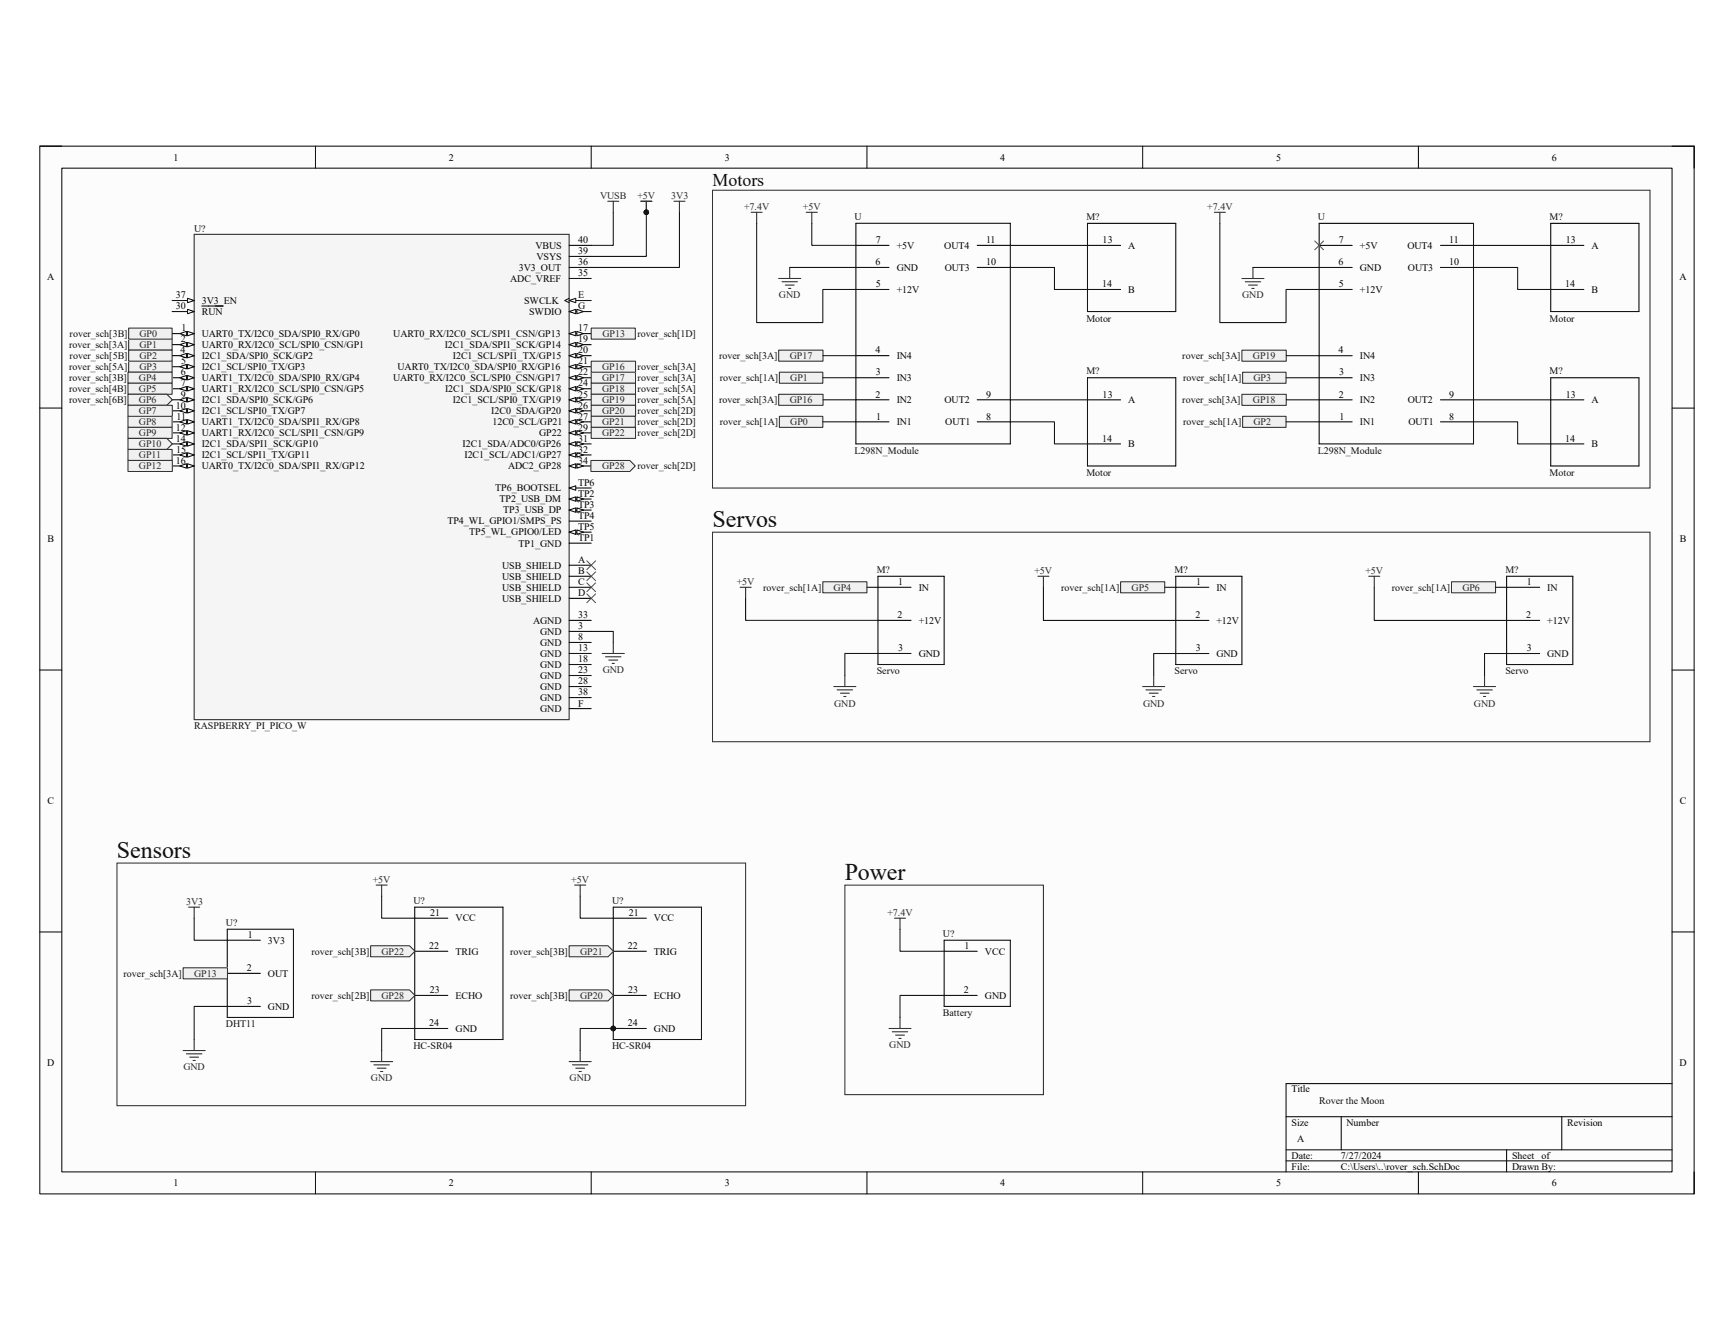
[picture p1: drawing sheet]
<svg xmlns="http://www.w3.org/2000/svg" width="279mm" height="216mm" viewBox="0 0 279 216" stroke-linecap="round" stroke-linejoin="round" font-family="sans-serif">
<path d="M6.4 23.5h266.6v168.9h-266.6z" fill-rule="evenodd" fill="#fcfcfc"/>
<path d="M6.4 23.5h266.6v168.9h-266.6z" fill="none" stroke="#000" stroke-width=".16"/>
<path d="M10 27.1h259.4v161.7h-259.4z" fill-rule="evenodd" fill="#fcfcfc"/>
<g fill="none" stroke="#000" stroke-width=".16">
<path d="M6.4 23.5h3.6M10 27.1h259.4v161.7h-259.4zM50.8 23.5v3.6M95.3 23.5v3.6M139.7 23.5v3.6M184.1 23.5v3.6M228.5 23.5v3.6M269.4 23.5h3.6v3.6M6.4 65.7h3.6M269.4 65.8h3.6M6.4 108h3.6M269.4 108h3.6"/>
<path d="M6.4 150.2h3.6M269.4 150.2h3.6M207.2 179.9h62.2M216.1 179.9v5.4M251.7 179.9v5.4M269.4 174.6h-62.2v14.2M50.8 188.8v3.6M95.3 188.8v3.6M139.7 188.8v3.6M184.1 188.8v3.6M207.2 185.3h62.2M207.2 187h62.2"/>
<path d="M228.5 188.8v3.6M242.8 185.3v3.5M273 188.8v3.6"/>
</g>
<path d="M31.3 37.8h60.4v78.2h-60.4z" fill-rule="evenodd" fill="#f5f5f5"/>
<path d="M31.3 37.8h60.4v78.2h-60.4z" fill="none" stroke="#262626" stroke-width=".17"/>
<path d="M27.7 48.4h3.6" fill="none" stroke="#000" stroke-width=".17"/>
<path d="M30.2 48.1l1.1 .3-1.1 .4z" fill="#fbfbfb"/>
<path d="M30.2 48.1l1.1 .3-1.1 .4z" fill="none" stroke="#000" stroke-width=".16"/>
<path d="M27.7 50.2h3.6" fill="none" stroke="#000" stroke-width=".17"/>
<path d="M30.2 49.8l1.1 .4-1.1 .4z" fill="#fbfbfb"/>
<path d="M30.2 49.8l1.1 .4-1.1 .4z" fill="none" stroke="#000" stroke-width=".16"/>
<path d="M27.7 53.8h3.6M32.5 49.3h3.4" fill="none" stroke="#000" stroke-width=".17"/>
<path d="M30.2 53.4l1.1 .4-1.1 .3z" fill="#fbfbfb"/>
<path d="M30.2 53.4l1.1 .4-1.1 .3z" fill="none" stroke="#000" stroke-width=".16"/>
<path d="M29 53.8l1-.4v.7z" fill="#fbfbfb"/>
<path d="M29 53.8l1-.4v.7z" fill="none" stroke="#000" stroke-width=".16"/>
<path d="M27.7 55.5h3.6" fill="none" stroke="#000" stroke-width=".17"/>
<path d="M30.2 55.2l1.1 .3-1.1 .4z" fill="#fbfbfb"/>
<path d="M30.2 55.2l1.1 .3-1.1 .4z" fill="none" stroke="#000" stroke-width=".16"/>
<path d="M29 55.5l1-.3v.7z" fill="#fbfbfb"/>
<path d="M29 55.5l1-.3v.7z" fill="none" stroke="#000" stroke-width=".16"/>
<path d="M27.7 57.3h3.6" fill="none" stroke="#000" stroke-width=".17"/>
<path d="M30.2 56.9l1.1 .4-1.1 .4z" fill="#fbfbfb"/>
<path d="M30.2 56.9l1.1 .4-1.1 .4z" fill="none" stroke="#000" stroke-width=".16"/>
<path d="M29 57.3l1-.4v.8z" fill="#fbfbfb"/>
<path d="M29 57.3l1-.4v.8z" fill="none" stroke="#000" stroke-width=".16"/>
<path d="M27.7 59.1h3.6" fill="none" stroke="#000" stroke-width=".17"/>
<path d="M30.2 58.7l1.1 .4-1.1 .3z" fill="#fbfbfb"/>
<path d="M30.2 58.7l1.1 .4-1.1 .3z" fill="none" stroke="#000" stroke-width=".16"/>
<path d="M29 59.1l1-.4v.7z" fill="#fbfbfb"/>
<path d="M29 59.1l1-.4v.7z" fill="none" stroke="#000" stroke-width=".16"/>
<path d="M27.7 60.9h3.6" fill="none" stroke="#000" stroke-width=".17"/>
<path d="M30.2 60.5l1.1 .4-1.1 .3z" fill="#fbfbfb"/>
<path d="M30.2 60.5l1.1 .4-1.1 .3z" fill="none" stroke="#000" stroke-width=".16"/>
<path d="M29 60.9l1-.4v.7z" fill="#fbfbfb"/>
<path d="M29 60.9l1-.4v.7z" fill="none" stroke="#000" stroke-width=".16"/>
<path d="M27.7 62.6h3.6" fill="none" stroke="#000" stroke-width=".17"/>
<path d="M30.2 62.3l1.1 .3-1.1 .4z" fill="#fbfbfb"/>
<path d="M30.2 62.3l1.1 .3-1.1 .4z" fill="none" stroke="#000" stroke-width=".16"/>
<path d="M29 62.6l1-.3v.7z" fill="#fbfbfb"/>
<path d="M29 62.6l1-.3v.7z" fill="none" stroke="#000" stroke-width=".16"/>
<path d="M27.7 64.4h3.6" fill="none" stroke="#000" stroke-width=".17"/>
<path d="M30.2 64.1l1.1 .3-1.1 .4z" fill="#fbfbfb"/>
<path d="M30.2 64.1l1.1 .3-1.1 .4z" fill="none" stroke="#000" stroke-width=".16"/>
<path d="M29 64.4l1-.3v.7z" fill="#fbfbfb"/>
<path d="M29 64.4l1-.3v.7z" fill="none" stroke="#000" stroke-width=".16"/>
<path d="M27.7 66.2h3.6" fill="none" stroke="#000" stroke-width=".17"/>
<path d="M30.2 65.8l1.1 .4-1.1 .3z" fill="#fbfbfb"/>
<path d="M30.2 65.8l1.1 .4-1.1 .3z" fill="none" stroke="#000" stroke-width=".16"/>
<path d="M29 66.2l1-.4v.7z" fill="#fbfbfb"/>
<path d="M29 66.2l1-.4v.7z" fill="none" stroke="#000" stroke-width=".16"/>
<path d="M27.7 68h3.6" fill="none" stroke="#000" stroke-width=".17"/>
<path d="M30.2 67.6l1.1 .4-1.1 .3z" fill="#fbfbfb"/>
<path d="M30.2 67.6l1.1 .4-1.1 .3z" fill="none" stroke="#000" stroke-width=".16"/>
<path d="M29 68l1-.4v.7z" fill="#fbfbfb"/>
<path d="M29 68l1-.4v.7z" fill="none" stroke="#000" stroke-width=".16"/>
<path d="M27.7 69.7h3.6" fill="none" stroke="#000" stroke-width=".17"/>
<path d="M30.2 69.4l1.1 .3-1.1 .4z" fill="#fbfbfb"/>
<path d="M30.2 69.4l1.1 .3-1.1 .4z" fill="none" stroke="#000" stroke-width=".16"/>
<path d="M29 69.7l1-.3v.7z" fill="#fbfbfb"/>
<path d="M29 69.7l1-.3v.7z" fill="none" stroke="#000" stroke-width=".16"/>
<path d="M27.7 71.5h3.6" fill="none" stroke="#000" stroke-width=".17"/>
<path d="M30.2 71.2l1.1 .3-1.1 .4z" fill="#fbfbfb"/>
<path d="M30.2 71.2l1.1 .3-1.1 .4z" fill="none" stroke="#000" stroke-width=".16"/>
<path d="M29 71.5l1-.3v.7z" fill="#fbfbfb"/>
<path d="M29 71.5l1-.3v.7z" fill="none" stroke="#000" stroke-width=".16"/>
<path d="M27.7 73.3h3.6" fill="none" stroke="#000" stroke-width=".17"/>
<path d="M30.2 72.9l1.1 .4-1.1 .4z" fill="#fbfbfb"/>
<path d="M30.2 72.9l1.1 .4-1.1 .4z" fill="none" stroke="#000" stroke-width=".16"/>
<path d="M29 73.3l1-.4v.8z" fill="#fbfbfb"/>
<path d="M29 73.3l1-.4v.8z" fill="none" stroke="#000" stroke-width=".16"/>
<path d="M27.7 75.1h3.6" fill="none" stroke="#000" stroke-width=".17"/>
<path d="M30.2 74.7l1.1 .4-1.1 .3z" fill="#fbfbfb"/>
<path d="M30.2 74.7l1.1 .4-1.1 .3z" fill="none" stroke="#000" stroke-width=".16"/>
<path d="M29 75.1l1-.4v.7z" fill="#fbfbfb"/>
<path d="M29 75.1l1-.4v.7z" fill="none" stroke="#000" stroke-width=".16"/>
<path d="M91.7 39.5h3.6M91.7 41.3h3.6M91.7 43.1h3.6M91.7 44.9h3.6M91.7 48.4h3.6" fill="none" stroke="#000" stroke-width=".17"/>
<path d="M91.7 48.4l1.1-.3v.7z" fill="#fbfbfb"/>
<path d="M91.7 48.4l1.1-.3v.7zM91.7 48.1l-.7 .3 .7 .4" fill="none" stroke="#000" stroke-width=".16"/>
<path d="M91.7 50.2h3.6" fill="none" stroke="#000" stroke-width=".17"/>
<path d="M91.7 50.2l1.1-.4v.8z" fill="#fbfbfb"/>
<path d="M91.7 50.2l1.1-.4v.8z" fill="none" stroke="#000" stroke-width=".16"/>
<path d="M93 49.8l1 .4-1 .4z" fill="#fbfbfb"/>
<path d="M93 49.8l1 .4-1 .4z" fill="none" stroke="#000" stroke-width=".16"/>
<path d="M91.7 53.8h3.6" fill="none" stroke="#000" stroke-width=".17"/>
<path d="M91.7 53.8l1.1-.4v.7z" fill="#fbfbfb"/>
<path d="M91.7 53.8l1.1-.4v.7z" fill="none" stroke="#000" stroke-width=".16"/>
<path d="M93 53.4l1 .4-1 .3z" fill="#fbfbfb"/>
<path d="M93 53.4l1 .4-1 .3z" fill="none" stroke="#000" stroke-width=".16"/>
<path d="M91.7 55.5h3.6" fill="none" stroke="#000" stroke-width=".17"/>
<path d="M91.7 55.5l1.1-.3v.7z" fill="#fbfbfb"/>
<path d="M91.7 55.5l1.1-.3v.7z" fill="none" stroke="#000" stroke-width=".16"/>
<path d="M93 55.2l1 .3-1 .4z" fill="#fbfbfb"/>
<path d="M93 55.2l1 .3-1 .4z" fill="none" stroke="#000" stroke-width=".16"/>
<path d="M91.7 57.3h3.6" fill="none" stroke="#000" stroke-width=".17"/>
<path d="M91.7 57.3l1.1-.4v.8z" fill="#fbfbfb"/>
<path d="M91.7 57.3l1.1-.4v.8z" fill="none" stroke="#000" stroke-width=".16"/>
<path d="M93 56.9l1 .4-1 .4z" fill="#fbfbfb"/>
<path d="M93 56.9l1 .4-1 .4z" fill="none" stroke="#000" stroke-width=".16"/>
<path d="M91.7 59.1h3.6" fill="none" stroke="#000" stroke-width=".17"/>
<path d="M91.7 59.1l1.1-.4v.7z" fill="#fbfbfb"/>
<path d="M91.7 59.1l1.1-.4v.7z" fill="none" stroke="#000" stroke-width=".16"/>
<path d="M93 58.7l1 .4-1 .3z" fill="#fbfbfb"/>
<path d="M93 58.7l1 .4-1 .3z" fill="none" stroke="#000" stroke-width=".16"/>
<path d="M91.7 60.9h3.6" fill="none" stroke="#000" stroke-width=".17"/>
<path d="M91.7 60.9l1.1-.4v.7z" fill="#fbfbfb"/>
<path d="M91.7 60.9l1.1-.4v.7z" fill="none" stroke="#000" stroke-width=".16"/>
<path d="M93 60.5l1 .4-1 .3z" fill="#fbfbfb"/>
<path d="M93 60.5l1 .4-1 .3z" fill="none" stroke="#000" stroke-width=".16"/>
<path d="M91.7 62.6h3.6" fill="none" stroke="#000" stroke-width=".17"/>
<path d="M91.7 62.6l1.1-.3v.7z" fill="#fbfbfb"/>
<path d="M91.7 62.6l1.1-.3v.7z" fill="none" stroke="#000" stroke-width=".16"/>
<path d="M93 62.3l1 .3-1 .4z" fill="#fbfbfb"/>
<path d="M93 62.3l1 .3-1 .4z" fill="none" stroke="#000" stroke-width=".16"/>
<path d="M91.7 64.4h3.6" fill="none" stroke="#000" stroke-width=".17"/>
<path d="M91.7 64.4l1.1-.3v.7z" fill="#fbfbfb"/>
<path d="M91.7 64.4l1.1-.3v.7z" fill="none" stroke="#000" stroke-width=".16"/>
<path d="M93 64.1l1 .3-1 .4z" fill="#fbfbfb"/>
<path d="M93 64.1l1 .3-1 .4z" fill="none" stroke="#000" stroke-width=".16"/>
<path d="M91.7 66.2h3.6" fill="none" stroke="#000" stroke-width=".17"/>
<path d="M91.7 66.2l1.1-.4v.7z" fill="#fbfbfb"/>
<path d="M91.7 66.2l1.1-.4v.7z" fill="none" stroke="#000" stroke-width=".16"/>
<path d="M93 65.8l1 .4-1 .3z" fill="#fbfbfb"/>
<path d="M93 65.8l1 .4-1 .3z" fill="none" stroke="#000" stroke-width=".16"/>
<path d="M91.7 68h3.6" fill="none" stroke="#000" stroke-width=".17"/>
<path d="M91.7 68l1.1-.4v.7z" fill="#fbfbfb"/>
<path d="M91.7 68l1.1-.4v.7z" fill="none" stroke="#000" stroke-width=".16"/>
<path d="M93 67.6l1 .4-1 .3z" fill="#fbfbfb"/>
<path d="M93 67.6l1 .4-1 .3z" fill="none" stroke="#000" stroke-width=".16"/>
<path d="M91.7 69.7h3.6" fill="none" stroke="#000" stroke-width=".17"/>
<path d="M91.7 69.7l1.1-.3v.7z" fill="#fbfbfb"/>
<path d="M91.7 69.7l1.1-.3v.7z" fill="none" stroke="#000" stroke-width=".16"/>
<path d="M93 69.4l1 .3-1 .4z" fill="#fbfbfb"/>
<path d="M93 69.4l1 .3-1 .4z" fill="none" stroke="#000" stroke-width=".16"/>
<path d="M91.7 71.5h3.6" fill="none" stroke="#000" stroke-width=".17"/>
<path d="M91.7 71.5l1.1-.3v.7z" fill="#fbfbfb"/>
<path d="M91.7 71.5l1.1-.3v.7z" fill="none" stroke="#000" stroke-width=".16"/>
<path d="M93 71.2l1 .3-1 .4z" fill="#fbfbfb"/>
<path d="M93 71.2l1 .3-1 .4z" fill="none" stroke="#000" stroke-width=".16"/>
<path d="M91.7 73.3h3.6" fill="none" stroke="#000" stroke-width=".17"/>
<path d="M91.7 73.3l1.1-.4v.8z" fill="#fbfbfb"/>
<path d="M91.7 73.3l1.1-.4v.8z" fill="none" stroke="#000" stroke-width=".16"/>
<path d="M93 72.9l1 .4-1 .4z" fill="#fbfbfb"/>
<path d="M93 72.9l1 .4-1 .4z" fill="none" stroke="#000" stroke-width=".16"/>
<path d="M91.7 75.1h3.6" fill="none" stroke="#000" stroke-width=".17"/>
<path d="M91.7 75.1l1.1-.4v.7z" fill="#fbfbfb"/>
<path d="M91.7 75.1l1.1-.4v.7z" fill="none" stroke="#000" stroke-width=".16"/>
<path d="M93 74.7l1 .4-1 .3z" fill="#fbfbfb"/>
<path d="M93 74.7l1 .4-1 .3z" fill="none" stroke="#000" stroke-width=".16"/>
<path d="M91.7 78.6h3.6" fill="none" stroke="#000" stroke-width=".17"/>
<path d="M91.7 78.6l1.1-.3v.7z" fill="#fbfbfb"/>
<path d="M91.7 78.6l1.1-.3v.7z" fill="none" stroke="#000" stroke-width=".16"/>
<path d="M91.7 80.4h3.6" fill="none" stroke="#000" stroke-width=".17"/>
<path d="M91.7 80.4l1.1-.3v.7z" fill="#fbfbfb"/>
<path d="M91.7 80.4l1.1-.3v.7z" fill="none" stroke="#000" stroke-width=".16"/>
<path d="M93 80.1l1 .3-1 .4z" fill="#fbfbfb"/>
<path d="M93 80.1l1 .3-1 .4z" fill="none" stroke="#000" stroke-width=".16"/>
<path d="M91.7 82.2h3.6" fill="none" stroke="#000" stroke-width=".17"/>
<path d="M91.7 82.2l1.1-.4v.7z" fill="#fbfbfb"/>
<path d="M91.7 82.2l1.1-.4v.7z" fill="none" stroke="#000" stroke-width=".16"/>
<path d="M93 81.8l1 .4-1 .3z" fill="#fbfbfb"/>
<path d="M93 81.8l1 .4-1 .3z" fill="none" stroke="#000" stroke-width=".16"/>
<path d="M91.7 84h3.6M91.7 85.7h3.6" fill="none" stroke="#000" stroke-width=".17"/>
<path d="M91.7 85.7l1.1-.3v.7z" fill="#fbfbfb"/>
<path d="M91.7 85.7l1.1-.3v.7z" fill="none" stroke="#000" stroke-width=".16"/>
<path d="M93 85.4l1 .3-1 .4z" fill="#fbfbfb"/>
<path d="M93 85.4l1 .3-1 .4z" fill="none" stroke="#000" stroke-width=".16"/>
<g fill="none" stroke="#000" stroke-width=".17">
<path d="M91.7 87.5h3.6M91.7 91.1h3.6M91.7 92.8h3.6M91.7 94.6h3.6M91.7 96.4h3.6M91.7 100h3.6M91.7 101.7h3.6M91.7 103.5h3.6M91.7 105.3h3.6M91.7 107.1h3.6M91.7 108.8h3.6M91.7 110.6h3.6"/>
<path d="M91.7 112.4h3.6M91.7 114.2h3.6"/>
</g>
<path d="M103.3 32.4h1.7M104.1 32.4v1.8" fill="none" stroke="#262626" stroke-width=".17"/>
<circle cx="104.1" cy="34.2" r=".36" fill="#0e0e0e"/>
<circle cx="104.1" cy="34.2" r=".36" fill="none" stroke="#0e0e0e" stroke-width=".16"/>
<path d="M103.3 32.4h1.7M104.1 32.4v1.8" fill="none" stroke="#262626" stroke-width=".17"/>
<circle cx="104.1" cy="34.2" r=".36" fill="#0e0e0e"/>
<circle cx="104.1" cy="34.2" r=".36" fill="none" stroke="#0e0e0e" stroke-width=".16"/>
<path d="M97.9 32.4h1.8M98.8 32.4v1.8" fill="none" stroke="#262626" stroke-width=".17"/>
<path d="M20.7 54.6h7v1.8h-7z" fill-rule="evenodd" fill="#f0f0f0"/>
<path d="M20.7 54.6h7v1.8h-7z" fill="none" stroke="#262626" stroke-width=".16"/>
<path d="M20.7 52.9h7v1.7h-7z" fill-rule="evenodd" fill="#f0f0f0"/>
<path d="M20.7 52.9h7v1.7h-7z" fill="none" stroke="#262626" stroke-width=".16"/>
<path d="M125.6 60h7v1.7h-7z" fill-rule="evenodd" fill="#f0f0f0"/>
<path d="M125.6 60h7v1.7h-7z" fill="none" stroke="#262626" stroke-width=".16"/>
<path d="M125.6 67.1h7v1.8h-7z" fill-rule="evenodd" fill="#f0f0f0"/>
<path d="M125.6 67.1h7v1.8h-7z" fill="none" stroke="#262626" stroke-width=".16"/>
<g fill="none" stroke="#000" stroke-width=".17">
<path d="M137.9 36h24.9v35.5h-24.9zM137.9 39.5h5.3M157.5 39.5h5.3M212.6 36h24.8v35.5h-24.8zM212.6 39.5h5.3M232.1 39.5h5.3M137.9 57.3h5.3M137.9 46.6h5.3M137.9 43.1h5.3M157.5 43.1h5.3M212.6 57.3h5.3M212.6 46.6h5.3"/>
<path d="M212.6 43.1h5.3M232.1 43.1h5.3M137.9 68h5.3M137.9 64.4h5.3M137.9 60.9h5.3M157.5 68h5.3M157.5 64.4h5.3M212.6 68h5.3M212.6 64.4h5.3M212.6 60.9h5.3M232.1 68h5.3M232.1 64.4h5.3"/>
</g>
<path d="M95.3 60h7.1v1.7h-7.1z" fill-rule="evenodd" fill="#f0f0f0"/>
<path d="M95.3 60h7.1v1.7h-7.1z" fill="none" stroke="#262626" stroke-width=".16"/>
<path d="M95.3 58.2h7.1v1.8h-7.1z" fill-rule="evenodd" fill="#f0f0f0"/>
<path d="M95.3 58.2h7.1v1.8h-7.1z" fill="none" stroke="#262626" stroke-width=".16"/>
<path d="M125.5 56.4h7.1v1.8h-7.1z" fill-rule="evenodd" fill="#f0f0f0"/>
<path d="M125.5 56.4h7.1v1.8h-7.1z" fill="none" stroke="#262626" stroke-width=".16"/>
<path d="M125.5 63.5h7.1v1.8h-7.1z" fill-rule="evenodd" fill="#f0f0f0"/>
<path d="M125.5 63.5h7.1v1.8h-7.1z" fill="none" stroke="#262626" stroke-width=".16"/>
<path d="M20.7 58.2h7v1.8h-7z" fill-rule="evenodd" fill="#f0f0f0"/>
<path d="M20.7 58.2h7v1.8h-7z" fill="none" stroke="#262626" stroke-width=".16"/>
<path d="M200.2 67.1h7v1.8h-7z" fill-rule="evenodd" fill="#f0f0f0"/>
<path d="M200.2 67.1h7v1.8h-7z" fill="none" stroke="#262626" stroke-width=".16"/>
<path d="M20.7 56.4h7v1.8h-7z" fill-rule="evenodd" fill="#f0f0f0"/>
<path d="M20.7 56.4h7v1.8h-7z" fill="none" stroke="#262626" stroke-width=".16"/>
<path d="M200.2 60h7v1.8h-7z" fill-rule="evenodd" fill="#f0f0f0"/>
<path d="M200.2 60h7v1.8h-7z" fill="none" stroke="#262626" stroke-width=".16"/>
<path d="M95.3 61.7h7.1v1.8h-7.1z" fill-rule="evenodd" fill="#f0f0f0"/>
<path d="M95.3 61.7h7.1v1.8h-7.1z" fill="none" stroke="#262626" stroke-width=".16"/>
<path d="M95.3 63.5h7.1v1.8h-7.1z" fill-rule="evenodd" fill="#f0f0f0"/>
<path d="M95.3 63.5h7.1v1.8h-7.1z" fill="none" stroke="#262626" stroke-width=".16"/>
<path d="M200.1 63.5h7.2v1.8h-7.2z" fill-rule="evenodd" fill="#f0f0f0"/>
<path d="M200.1 63.5h7.2v1.8h-7.2z" fill="none" stroke="#262626" stroke-width=".16"/>
<path d="M200.1 56.4h7.2v1.8h-7.2z" fill-rule="evenodd" fill="#f0f0f0"/>
<path d="M200.1 56.4h7.2v1.8h-7.2z" fill="none" stroke="#262626" stroke-width=".16"/>
<g fill="none" stroke="#262626" stroke-width=".17">
<path d="M121 34.2h1.8M121.9 34.2v1.8M129.9 34.2h1.8M130.8 34.2v1.8M195.7 34.2h1.7M196.6 34.2v1.8M125.5 44.9h3.5M126 45.4h2.5M126.5 45.9h1.5M127.1 46.5h.3M127.2 43.1v1.8M200.1 44.9h3.6"/>
<path d="M200.6 45.4h2.5M201.2 45.9h1.4M201.7 46.5h.4M201.9 43.1v1.8"/>
</g>
<path d="M211.8 38.8l1.5 1.4M213.3 38.8l-1.5 1.4" fill="none" stroke="#4c4c4c" stroke-width=".16"/>
<path d="M175.2 36h14.3v14.2h-14.3zM175.2 39.5h5.4M249.9 36h14.2v14.2h-14.2zM249.9 39.5h5.3M175.2 46.6h5.4M249.9 46.6h5.3M175.2 60.9h14.3v14.2h-14.3zM175.2 64.4h5.4M175.2 71.5h5.4M249.9 60.9h14.2v14.2h-14.2zM249.9 64.4h5.3M249.9 71.5h5.3" fill="none" stroke="#000" stroke-width=".17"/>
<path d="M20.6 67.1h7.1v1.8h-7.1z" fill-rule="evenodd" fill="#f0f0f0"/>
<path d="M20.6 67.1h7.1v1.8h-7.1z" fill="none" stroke="#262626" stroke-width=".16"/>
<path d="M20.6 68.9h7.1v1.7h-7.1z" fill-rule="evenodd" fill="#f0f0f0"/>
<path d="M20.6 68.9h7.1v1.7h-7.1z" fill="none" stroke="#262626" stroke-width=".16"/>
<path d="M20.6 70.6h6.3l.9 .9-.9 .9h-6.3z" fill-rule="evenodd" fill="#f0f0f0"/>
<path d="M20.6 70.6h6.3l.9 .9-.9 .9h-6.3z" fill="none" stroke="#262626" stroke-width=".16"/>
<path d="M20.6 72.4h7.1v1.8h-7.1z" fill-rule="evenodd" fill="#f0f0f0"/>
<path d="M20.6 72.4h7.1v1.8h-7.1z" fill="none" stroke="#262626" stroke-width=".16"/>
<path d="M20.6 74.2h7.2v1.8h-7.2z" fill-rule="evenodd" fill="#f0f0f0"/>
<path d="M20.6 74.2h7.2v1.8h-7.2z" fill="none" stroke="#262626" stroke-width=".16"/>
<path d="M95.3 52.9h7.1v1.7h-7.1z" fill-rule="evenodd" fill="#f0f0f0"/>
<path d="M114.8 30.6h151.1v48h-151.1zM95.3 52.9h7.1v1.7h-7.1z" fill="none" stroke="#262626" stroke-width=".16"/>
<path d="M94.6 90.4l1.4 1.4M94.6 92.1l1.4 1.5M94.6 93.9l1.4 1.4M94.6 95.7l1.4 1.4M96 90.4l-1.4 1.4M96 92.1l-1.4 1.5M96 93.9l-1.4 1.4M96 95.7l-1.4 1.4" fill="none" stroke="#4c4c4c" stroke-width=".16"/>
<path d="M141.5 94.6h5.3M141.5 100h5.3M141.5 92.8h10.6v14.3h-10.6zM189.5 94.6h5.3M189.5 100h5.3M189.5 92.8h10.6v14.3h-10.6zM141.5 105.3h5.3M189.5 105.3h5.3" fill="none" stroke="#000" stroke-width=".17"/>
<g fill="none" stroke="#262626" stroke-width=".17">
<path d="M119.3 94.6h1.7M120.1 94.6v1.8M167.2 92.8h1.8M168.1 92.8v1.8M134.4 110.6h3.5M134.9 111.2h2.5M135.4 111.7h1.4M136 112.2h.3M136.1 108.8v1.8M184.1 110.6h3.6M184.6 111.2h2.5M185.2 111.7h1.4"/>
<path d="M185.7 112.2h.4M185.9 108.8v1.8"/>
</g>
<path d="M20.6 60h7.1v1.7h-7.1z" fill-rule="evenodd" fill="#f0f0f0"/>
<path d="M20.6 60h7.1v1.7h-7.1z" fill="none" stroke="#262626" stroke-width=".16"/>
<path d="M20.6 61.7h7.1v1.8h-7.1z" fill-rule="evenodd" fill="#f0f0f0"/>
<path d="M20.6 61.7h7.1v1.8h-7.1z" fill="none" stroke="#262626" stroke-width=".16"/>
<path d="M132.6 93.7h7.1v1.8h-7.1z" fill-rule="evenodd" fill="#f0f0f0"/>
<path d="M132.6 93.7h7.1v1.8h-7.1z" fill="none" stroke="#262626" stroke-width=".16"/>
<path d="M180.6 93.7h7.1v1.8h-7.1z" fill-rule="evenodd" fill="#f0f0f0"/>
<path d="M114.8 85.7h151.1v33.8h-151.1zM180.6 93.7h7.1v1.8h-7.1z" fill="none" stroke="#262626" stroke-width=".16"/>
<path d="M97 105.3h3.6M97.6 105.8h2.5M98.1 106.4h1.4M98.6 106.9h.4M98.8 103.5v1.8" fill="none" stroke="#262626" stroke-width=".17"/>
<circle cx="98.8" cy="165.7" r=".36" fill="#0e0e0e"/>
<circle cx="98.8" cy="165.7" r=".36" fill="none" stroke="#0e0e0e" stroke-width=".16"/>
<path d="M98.8 147.9h5.3M98.8 153.3h5.3M98.8 160.4h5.3M98.8 165.7h5.3" fill="none" stroke="#000" stroke-width=".17"/>
<circle cx="98.8" cy="165.7" r=".36" fill="#0e0e0e"/>
<circle cx="98.8" cy="165.7" r=".36" fill="none" stroke="#0e0e0e" stroke-width=".16"/>
<path d="M36.6 151.5h5.3M36.6 156.8h5.3M36.6 149.7h10.7v14.2h-10.7zM66.8 146.2h14.2v21.3h-14.2zM66.8 147.9h5.4M66.8 153.3h5.4M98.8 146.2h14.2v21.3h-14.2zM36.6 162.2h5.3M66.8 160.4h5.4M66.8 165.7h5.4" fill="none" stroke="#000" stroke-width=".17"/>
<g fill="none" stroke="#262626" stroke-width=".17">
<path d="M108.6 32.4h1.8M109.5 32.4v1.8M60.6 142.6h1.8M61.5 142.6v1.8M92.6 142.6h1.8M93.5 142.6v1.8M59.7 171h3.6M60.3 171.6h2.4M60.8 172.1h1.4M61.3 172.6h.4M61.5 169.3v1.7M91.7 171h3.6"/>
<path d="M92.2 171.6h2.5M92.8 172.1h1.4M93.3 172.6h.4M93.5 169.3v1.7"/>
</g>
<path d="M95.3 65.3h7.1v1.8h-7.1z" fill-rule="evenodd" fill="#f0f0f0"/>
<path d="M95.3 65.3h7.1v1.8h-7.1z" fill="none" stroke="#262626" stroke-width=".16"/>
<path d="M95.3 67.1h7.1v1.8h-7.1z" fill-rule="evenodd" fill="#f0f0f0"/>
<path d="M95.3 67.1h7.1v1.8h-7.1z" fill="none" stroke="#262626" stroke-width=".16"/>
<path d="M95.3 68.9h7.1v1.7h-7.1z" fill-rule="evenodd" fill="#f0f0f0"/>
<path d="M95.3 68.9h7.1v1.7h-7.1z" fill="none" stroke="#262626" stroke-width=".16"/>
<path d="M59.7 159.5h6.3l.9 .9-.9 .9h-6.3z" fill-rule="evenodd" fill="#f0f0f0"/>
<path d="M59.7 159.5h6.3l.9 .9-.9 .9h-6.3z" fill="none" stroke="#262626" stroke-width=".16"/>
<path d="M59.7 152.4h6.3l.9 .9-.9 .9h-6.3z" fill-rule="evenodd" fill="#f0f0f0"/>
<path d="M59.7 152.4h6.3l.9 .9-.9 .9h-6.3z" fill="none" stroke="#262626" stroke-width=".16"/>
<path d="M91.7 152.4h6.3l.9 .9-.9 .9h-6.3z" fill-rule="evenodd" fill="#f0f0f0"/>
<path d="M91.7 152.4h6.3l.9 .9-.9 .9h-6.3z" fill="none" stroke="#262626" stroke-width=".16"/>
<path d="M91.7 159.5h6.3l.9 .9-.9 .9h-6.3z" fill-rule="evenodd" fill="#f0f0f0"/>
<path d="M91.7 159.5h6.3l.9 .9-.9 .9h-6.3z" fill="none" stroke="#262626" stroke-width=".16"/>
<path d="M29.5 155.9h7.2v1.8h-7.2z" fill-rule="evenodd" fill="#f0f0f0"/>
<path d="M18.8 139.1h101.3v39h-101.3zM29.5 155.9h7.2v1.8h-7.2zM136.1 142.6h32v33.8h-32z" fill="none" stroke="#262626" stroke-width=".16"/>
<g fill="none" stroke="#262626" stroke-width=".17">
<path d="M30.4 146.2h1.8M31.3 146.2v1.7M144.1 147.9h1.8M145 147.9v1.8M29.5 169.3h3.6M30 169.8h2.5M30.6 170.3h1.4M31.1 170.9h.4M31.3 167.5v1.8M143.2 165.7h3.6M143.8 166.2h2.5M144.3 166.8h1.4"/>
<path d="M144.8 167.3h.4M145 163.9v1.8"/>
</g>
<path d="M152.1 153.3h5.4M152.1 151.5h10.7v10.7h-10.7zM152.1 160.4h5.4" fill="none" stroke="#000" stroke-width=".17"/>
<path d="M95.2 74.2h6.3l.9 .9-.9 .9h-6.3z" fill-rule="evenodd" fill="#f0f0f0"/>
<path d="M95.2 74.2h6.3l.9 .9-.9 .9h-6.3z" fill="none" stroke="#262626" stroke-width=".16"/>
<path d="M20.6 63.5h6.3l.9 .9-.9 .9h-6.3z" fill-rule="evenodd" fill="#f0f0f0"/>
<path d="M20.6 63.5h6.3l.9 .9-.9 .9h-6.3z" fill="none" stroke="#262626" stroke-width=".16"/>
<path d="M20.6 65.3h7.2v1.8h-7.2z" fill-rule="evenodd" fill="#f0f0f0"/>
<path d="M20.6 65.3h7.2v1.8h-7.2z" fill="none" stroke="#262626" stroke-width=".16"/>
<g fill="none" stroke="#0e0e0e" stroke-width=".17">
<path d="M98.8 34.2v5.3h-3.5M104.1 34.2v7.1h-8.8M109.5 34.2v8.9h-14.2M121.9 36v16h10.7v-5.4h5.3M130.8 36v3.5h7.1M162.8 39.5h12.4M196.6 36v16h10.6v-5.4h5.4M237.4 39.5h12.5M127.2 43.1h10.7M132.6 57.3h5.3M162.8 43.1h7.1v3.5h5.3M201.9 43.1h10.7"/>
<path d="M207.3 57.3h5.3M237.4 43.1h7.1v3.5h5.4M132.6 68h5.3M132.6 60.9h5.3M132.6 64.4h5.3M162.8 68h7.1v3.5h5.3M162.8 64.4h12.4M207.2 68h5.4M207.2 60.9h5.4M207.3 64.4h5.3M237.4 68h7.1v3.5h5.4M237.4 64.4h12.5"/>
<path d="M120.1 96.4v3.6h21.4M139.7 94.6h1.8M168.1 94.6v5.4h21.4M187.7 94.6h1.8M95.3 101.7h3.5v1.8M141.5 105.3h-5.4v3.5M189.5 105.3h-3.6v3.5"/>
</g>
<circle cx="104.1" cy="34.2" r=".36" fill="#0e0e0e"/>
<circle cx="104.1" cy="34.2" r=".36" fill="none" stroke="#0e0e0e" stroke-width=".16"/>
<path d="M61.5 144.4v3.5h5.3M93.5 144.4v3.5h5.3M100.6 165.7h-7.1v3.6" fill="none" stroke="#0e0e0e" stroke-width=".17"/>
<circle cx="98.8" cy="165.7" r=".36" fill="#0e0e0e"/>
<circle cx="98.8" cy="165.7" r=".36" fill="none" stroke="#0e0e0e" stroke-width=".16"/>
<path d="M31.3 147.9v3.6h5.3M145 149.7v3.6h7.1M36.6 162.2h-5.3v5.3M66.8 165.7h-5.3v3.6M152.1 160.4h-7.1v3.5" fill="none" stroke="#0e0e0e" stroke-width=".17"/>
<path d="M242.8 94.6h5.3M242.8 100h5.3M242.8 92.8h10.6v14.3h-10.6zM242.8 105.3h5.3" fill="none" stroke="#000" stroke-width=".17"/>
<path d="M220.5 92.8h1.8M221.4 92.8v1.8M237.4 110.6h3.6M238 111.2h2.5M238.5 111.7h1.4M239 112.2h.4M239.2 108.8v1.8" fill="none" stroke="#262626" stroke-width=".17"/>
<path d="M233.9 93.7h7.1v1.8h-7.1z" fill-rule="evenodd" fill="#f0f0f0"/>
<path d="M233.9 93.7h7.1v1.8h-7.1z" fill="none" stroke="#262626" stroke-width=".16"/>
<path d="M221.4 94.6v5.4h21.4M241 94.6h1.8M242.8 105.3h-3.6v3.5" fill="none" stroke="#0e0e0e" stroke-width=".17"/>
<g font-size="3.9" fill="#0e0e0e">
<text x="114.8" y="84.9">Servos</text>
<text x="18.8" y="138.2">Sensors</text>
<text x="136.1" y="141.8">Power</text>
</g>
<text font-size="2.9" fill="#0e0e0e" x="114.8" y="30">Motors</text>
<g font-size="1.6">
<text x="28" y="25.9">1</text>
<text x="72.3" y="25.9">2</text>
<text x="116.8" y="25.9">3</text>
<text x="161.2" y="25.9">4</text>
<text x="205.6" y="25.9">5</text>
<text x="250" y="25.9">6</text>
<text x="86.3" y="40">VBUS</text>
<text x="86.4" y="41.8">VSYS</text>
<text x="93.1" y="39.2">40</text>
<text x="93.1" y="40.9">39</text>
<text x="141.1" y="39.2">7</text>
<text x="144.5" y="40">+5V</text>
<text x="152.1" y="40">OUT4</text>
<text x="158.9" y="39.2">11</text>
<text x="177.7" y="39.2">13</text>
<text x="181.8" y="40">A</text>
<text x="215.7" y="39.2">7</text>
<text x="219.1" y="40">+5V</text>
<text x="226.8" y="40">OUT4</text>
<text x="233.5" y="39.2">11</text>
<text x="252.3" y="39.2">13</text>
<text x="256.4" y="40">A</text>
<text x="7.6" y="45.2">A</text>
<text x="82.2" y="45.4">ADC_VREF</text>
<text x="83.6" y="43.6">3V3_OUT</text>
<text x="93.1" y="42.7">36</text>
<text x="93.1" y="44.5">35</text>
<text x="141.1" y="42.7">6</text>
<text x="141.1" y="46.3">5</text>
<text x="144.5" y="47.2">+12V</text>
<text x="144.5" y="43.6">GND</text>
<text x="152.2" y="43.6">OUT3</text>
<text x="158.9" y="42.7">10</text>
<text x="177.6" y="46.3">14</text>
<text x="181.8" y="47.2">B</text>
<text x="215.7" y="42.7">6</text>
<text x="215.7" y="46.3">5</text>
<text x="219.1" y="47.2">+12V</text>
<text x="219.1" y="43.6">GND</text>
<text x="226.9" y="43.6">OUT3</text>
<text x="233.5" y="42.7">10</text>
<text x="252.2" y="46.3">14</text>
<text x="256.4" y="47.2">B</text>
<text x="270.6" y="45.2">A</text>
<text x="28.3" y="48">37</text>
<text x="28.3" y="49.8">30</text>
<text x="29.3" y="53.4">1</text>
<text x="32.5" y="48.9">3V3_EN</text>
<text x="32.5" y="50.7">RUN</text>
<text x="84.5" y="48.9">SWCLK</text>
<text x="85.3" y="50.7">SWDIO</text>
<text x="93.1" y="48">E</text>
<text x="93.1" y="49.8">G</text>
<text x="93.1" y="53.4">17</text>
<text x="29.1" y="56.9">4</text>
<text x="29.1" y="55.2">2</text>
<text x="29.2" y="58.7">5</text>
<text x="32.5" y="54.3">UART0_TX/I2C0_SDA/SPI0_RX/GP0</text>
<text x="32.5" y="56">UART0_RX/I2C0_SCL/SPI0_CSN/GP1</text>
<text x="32.5" y="57.8">I2C1_SDA/SPI0_SCK/GP2</text>
<text x="32.5" y="59.6">I2C1_SCL/SPI0_TX/GP3</text>
<text x="63.4" y="54.3">UART0_RX/I2C0_SCL/SPI1_CSN/GP13</text>
<text x="64.1" y="59.6">UART0_TX/I2C0_SDA/SPI0_RX/GP16</text>
<text x="71.7" y="56">I2C1_SDA/SPI1_SCK/GP14</text>
<text x="73" y="57.8">I2C1_SCL/SPI1_TX/GP15</text>
<text x="93.1" y="55.2">19</text>
<text x="93.1" y="56.9">20</text>
<text x="93.1" y="58.7">21</text>
<text x="141.1" y="56.9">4</text>
<text x="144.5" y="57.8">IN4</text>
<text x="215.7" y="56.9">4</text>
<text x="219.1" y="57.8">IN4</text>
<text x="28.3" y="65.8">10</text>
<text x="29.1" y="60.5">6</text>
<text x="29.1" y="62.3">7</text>
<text x="29.1" y="64.1">9</text>
<text x="32.5" y="61.4">UART1_TX/I2C0_SDA/SPI0_RX/GP4</text>
<text x="32.5" y="63.2">UART1_RX/I2C0_SCL/SPI0_CSN/GP5</text>
<text x="32.5" y="64.9">I2C1_SDA/SPI0_SCK/GP6</text>
<text x="63.3" y="61.4">UART0_RX/I2C0_SCL/SPI0_CSN/GP17</text>
<text x="71.7" y="63.2">I2C1_SDA/SPI0_SCK/GP18</text>
<text x="72.9" y="64.9">I2C1_SCL/SPI0_TX/GP19</text>
<text x="93.1" y="60.5">22</text>
<text x="93.1" y="62.3">24</text>
<text x="93.1" y="64.1">25</text>
<text x="93.1" y="65.8">26</text>
<text x="141.1" y="64.1">2</text>
<text x="141.1" y="60.5">3</text>
<text x="144.5" y="64.9">IN2</text>
<text x="144.5" y="61.4">IN3</text>
<text x="152.2" y="64.9">OUT2</text>
<text x="158.9" y="64.1">9</text>
<text x="177.7" y="64.1">13</text>
<text x="181.8" y="64.9">A</text>
<text x="215.7" y="64.1">2</text>
<text x="215.8" y="60.5">3</text>
<text x="219.1" y="64.9">IN2</text>
<text x="219.1" y="61.4">IN3</text>
<text x="226.8" y="64.9">OUT2</text>
<text x="233.5" y="64.1">9</text>
<text x="252.3" y="64.1">13</text>
<text x="256.4" y="64.9">A</text>
<text x="28.3" y="69.4">12</text>
<text x="28.3" y="71.2">14</text>
<text x="28.4" y="67.6">11</text>
<text x="32.5" y="66.7">I2C1_SCL/SPI0_TX/GP7</text>
<text x="32.5" y="68.5">UART1_TX/I2C0_SDA/SPI1_RX/GP8</text>
<text x="32.5" y="70.3">UART1_RX/I2C0_SCL/SPI1_CSN/GP9</text>
<text x="79.2" y="66.7">I2C0_SDA/GP20</text>
<text x="79.3" y="68.5">12C0_SCL/GP21</text>
<text x="86.9" y="70.3">GP22</text>
<text x="93.1" y="67.6">27</text>
<text x="93.1" y="69.4">29</text>
<text x="93.1" y="71.2">31</text>
<text x="141.2" y="67.6">1</text>
<text x="144.5" y="68.5">IN1</text>
<text x="152.3" y="68.5">OUT1</text>
<text x="158.9" y="67.6">8</text>
<text x="177.6" y="71.2">14</text>
<text x="215.9" y="67.6">1</text>
<text x="219.1" y="68.5">IN1</text>
<text x="226.9" y="68.5">OUT1</text>
<text x="233.5" y="67.6">8</text>
<text x="252.2" y="71.2">14</text>
<text x="28.3" y="74.7">16</text>
<text x="28.4" y="72.9">15</text>
<text x="32.5" y="72.1">I2C1_SDA/SPI1_SCK/GP10</text>
<text x="32.5" y="73.8">I2C1_SCL/SPI1_TX/GP11</text>
<text x="32.5" y="75.6">UART0_TX/I2C0_SDA/SPI1_RX/GP12</text>
<text x="74.5" y="72.1">I2C1_SDA/ADC0/GP26</text>
<text x="74.8" y="73.8">I2C1_SCL/ADC1/GP27</text>
<text x="81.9" y="75.6">ADC2_GP28</text>
<text x="93.1" y="72.9">32</text>
<text x="93.1" y="74.7">34</text>
<text x="181.8" y="72.1">B</text>
<text x="256.4" y="72.1">B</text>
<text x="79.8" y="79.2">TP6_BOOTSEL</text>
<text x="80.5" y="80.9">TP2_USB_DM</text>
<text x="81.1" y="82.7">TP3_USB_DP</text>
<text x="93.1" y="78.3">TP6</text>
<text x="93.1" y="80.1">TP2</text>
<text x="93.1" y="81.8">TP3</text>
<text x="93.1" y="83.6">TP4</text>
<text x="7.7" y="87.4">B</text>
<text x="72.1" y="84.5">TP4_WL_GPIO1/SMPS_PS</text>
<text x="75.6" y="86.3">TP5_WL_GPIO0/LED</text>
<text x="83.6" y="88.1">TP1_GND</text>
<text x="93.1" y="85.4">TP5</text>
<text x="93.1" y="87.2">TP1</text>
<text x="270.7" y="87.4">B</text>
<text x="80.9" y="91.6">USB_SHIELD</text>
<text x="80.9" y="93.4">USB_SHIELD</text>
<text x="80.9" y="95.2">USB_SHIELD</text>
<text x="93.1" y="90.7">A</text>
<text x="93.1" y="92.5">B</text>
<text x="93.1" y="94.3">C</text>
<text x="144.7" y="94.3">1</text>
<text x="148" y="95.2">IN</text>
<text x="192.7" y="94.3">1</text>
<text x="196" y="95.2">IN</text>
<text x="246" y="94.3">1</text>
<text x="249.3" y="95.2">IN</text>
<text x="80.9" y="96.9">USB_SHIELD</text>
<text x="85.9" y="100.5">AGND</text>
<text x="93.1" y="96.1">D</text>
<text x="93.1" y="99.6">33</text>
<text x="93.1" y="101.4">3</text>
<text x="144.6" y="99.6">2</text>
<text x="148" y="100.5">+12V</text>
<text x="192.6" y="99.6">2</text>
<text x="196" y="100.5">+12V</text>
<text x="245.9" y="99.6">2</text>
<text x="249.3" y="100.5">+12V</text>
<text x="87" y="102.3">GND</text>
<text x="87" y="104.1">GND</text>
<text x="87" y="105.8">GND</text>
<text x="87" y="107.6">GND</text>
<text x="93.1" y="103.2">8</text>
<text x="93.1" y="104.9">13</text>
<text x="93.1" y="106.7">18</text>
<text x="144.7" y="104.9">3</text>
<text x="148" y="105.8">GND</text>
<text x="192.7" y="104.9">3</text>
<text x="196" y="105.8">GND</text>
<text x="246" y="104.9">3</text>
<text x="249.3" y="105.8">GND</text>
<text x="87" y="109.4">GND</text>
<text x="87" y="111.2">GND</text>
<text x="87" y="112.9">GND</text>
<text x="93.1" y="108.5">23</text>
<text x="93.1" y="110.3">28</text>
<text x="93.1" y="112.1">38</text>
<text x="93.1" y="113.8">F</text>
<text x="87" y="114.7">GND</text>
<text x="7.7" y="129.6">C</text>
<text x="270.7" y="129.6">C</text>
<text x="69.3" y="147.6">21</text>
<text x="73.4" y="148.5">VCC</text>
<text x="101.3" y="147.6">21</text>
<text x="105.4" y="148.5">VCC</text>
<text x="39.9" y="151.1">1</text>
<text x="43.2" y="152">3V3</text>
<text x="69.2" y="152.9">22</text>
<text x="73.4" y="153.8">TRIG</text>
<text x="101.2" y="152.9">22</text>
<text x="105.4" y="153.8">TRIG</text>
<text x="155.4" y="152.9">1</text>
<text x="158.7" y="153.8">VCC</text>
<text x="39.8" y="156.5">2</text>
<text x="39.8" y="161.8">3</text>
<text x="43.2" y="157.4">OUT</text>
<text x="69.3" y="160">23</text>
<text x="73.4" y="160.9">ECHO</text>
<text x="101.2" y="160">23</text>
<text x="105.4" y="160.9">ECHO</text>
<text x="155.3" y="160">2</text>
<text x="158.7" y="160.9">GND</text>
<text x="43.2" y="162.7">GND</text>
<text x="69.2" y="165.4">24</text>
<text x="73.4" y="166.2">GND</text>
<text x="101.2" y="165.4">24</text>
<text x="105.4" y="166.2">GND</text>
<text x="7.6" y="171.8">D</text>
<text x="270.6" y="171.8">D</text>
<text x="208.1" y="176">Title</text>
<text x="208.1" y="181.4">Size</text>
<text x="209" y="184">A</text>
<text x="217" y="181.4">Number</text>
<text x="252.5" y="181.4">Revision</text>
<text x="28" y="191.1">1</text>
<text x="72.3" y="191.1">2</text>
<text x="116.8" y="191.1">3</text>
<text x="161.2" y="191.1">4</text>
<text x="205.6" y="191.1">5</text>
<text x="208.1" y="186.7">Date:</text>
<text x="208.1" y="188.5">File:</text>
<text x="216.1" y="186.7">7/27/2024</text>
<text x="216.1" y="188.5">C:\Users\..\rover_sch.SchDoc</text>
<text x="243.6" y="186.7">Sheet</text>
<text x="243.6" y="188.5">Drawn By:</text>
<text x="248.4" y="186.7">of</text>
<text x="250" y="191.1">6</text>
</g>
<g font-size="1.6" fill="#262626">
<text x="96.7" y="32.1">VUSB</text>
<text x="102.7" y="32.1">+5V</text>
<text x="108.2" y="32.1">3V3</text>
<text x="119.9" y="33.9">+7.4V</text>
<text x="129.4" y="33.9">+5V</text>
<text x="194.5" y="33.9">+7.4V</text>
<text x="125.5" y="48">GND</text>
<text x="200.2" y="48">GND</text>
<text x="22.5" y="56">GP1</text>
<text x="22.5" y="54.3">GP0</text>
<text x="22.5" y="59.6">GP3</text>
<text x="22.5" y="57.8">GP2</text>
<text x="97" y="59.6">GP16</text>
<text x="97.1" y="54.3">GP13</text>
<text x="127.3" y="57.8">GP17</text>
<text x="201.9" y="57.8">GP19</text>
<text x="22.4" y="61.4">GP4</text>
<text x="22.4" y="63.2">GP5</text>
<text x="22.4" y="64.9">GP6</text>
<text x="97" y="61.4">GP17</text>
<text x="97" y="63.2">GP18</text>
<text x="97" y="64.9">GP19</text>
<text x="127.3" y="64.9">GP16</text>
<text x="127.3" y="61.4">GP1</text>
<text x="201.9" y="64.9">GP18</text>
<text x="202" y="61.4">GP3</text>
<text x="22.4" y="68.5">GP8</text>
<text x="22.4" y="70.3">GP9</text>
<text x="22.4" y="66.7">GP7</text>
<text x="97" y="66.7">GP20</text>
<text x="97" y="68.5">GP21</text>
<text x="97" y="70.3">GP22</text>
<text x="127.3" y="68.5">GP0</text>
<text x="202" y="68.5">GP2</text>
<text x="22.4" y="72.1">GP10</text>
<text x="22.4" y="73.8">GP11</text>
<text x="22.4" y="75.6">GP12</text>
<text x="97" y="75.6">GP28</text>
<text x="118.7" y="94.3">+5V</text>
<text x="134.3" y="95.2">GP4</text>
<text x="166.7" y="92.5">+5V</text>
<text x="182.3" y="95.2">GP5</text>
<text x="220" y="92.5">+5V</text>
<text x="235.6" y="95.2">GP6</text>
<text x="97.1" y="108.5">GND</text>
<text x="134.4" y="113.8">GND</text>
<text x="184.2" y="113.8">GND</text>
<text x="237.5" y="113.8">GND</text>
<text x="60.1" y="142.2">+5V</text>
<text x="92" y="142.2">+5V</text>
<text x="30" y="145.8">3V3</text>
<text x="143" y="147.6">+7.4V</text>
<text x="61.5" y="153.8">GP22</text>
<text x="93.5" y="153.8">GP21</text>
<text x="31.3" y="157.4">GP13</text>
<text x="61.5" y="160.9">GP28</text>
<text x="93.5" y="160.9">GP20</text>
<text x="29.5" y="172.5">GND</text>
<text x="143.3" y="168.9">GND</text>
<text x="59.8" y="174.2">GND</text>
<text x="91.8" y="174.2">GND</text>
</g>
<g font-size="1.6" fill="#0e0e0e">
<text x="137.7" y="35.4">U</text>
<text x="175" y="35.4">M?</text>
<text x="212.3" y="35.4">U</text>
<text x="249.7" y="35.4">M?</text>
<text x="31.3" y="37.4">U?</text>
<text x="175" y="51.8">Motor</text>
<text x="249.7" y="51.8">Motor</text>
<text x="11.1" y="56">rover_sch[3A]</text>
<text x="11.1" y="59.6">rover_sch[5A]</text>
<text x="11.2" y="54.3">rover_sch[3B]</text>
<text x="11.2" y="57.8">rover_sch[5B]</text>
<text x="102.7" y="54.3">rover_sch[1D]</text>
<text x="102.7" y="59.6">rover_sch[3A]</text>
<text x="115.9" y="57.8">rover_sch[3A]</text>
<text x="190.5" y="57.8">rover_sch[3A]</text>
<text x="11.1" y="61.4">rover_sch[3B]</text>
<text x="11.1" y="63.2">rover_sch[4B]</text>
<text x="11.1" y="64.9">rover_sch[6B]</text>
<text x="102.7" y="61.4">rover_sch[3A]</text>
<text x="102.7" y="63.2">rover_sch[5A]</text>
<text x="102.7" y="64.9">rover_sch[5A]</text>
<text x="115.9" y="64.9">rover_sch[3A]</text>
<text x="116" y="61.4">rover_sch[1A]</text>
<text x="175" y="60.3">M?</text>
<text x="190.5" y="64.9">rover_sch[3A]</text>
<text x="190.6" y="61.4">rover_sch[1A]</text>
<text x="249.7" y="60.3">M?</text>
<text x="102.7" y="68.5">rover_sch[2D]</text>
<text x="102.7" y="66.7">rover_sch[2D]</text>
<text x="102.7" y="70.3">rover_sch[2D]</text>
<text x="116" y="68.5">rover_sch[1A]</text>
<text x="190.6" y="68.5">rover_sch[1A]</text>
<text x="102.7" y="75.6">rover_sch[2D]</text>
<text x="137.7" y="73.1">L298N_Module</text>
<text x="175" y="76.7">Motor</text>
<text x="212.3" y="73.1">L298N_Module</text>
<text x="249.7" y="76.7">Motor</text>
<text x="123" y="95.2">rover_sch[1A]</text>
<text x="141.3" y="92.3">M?</text>
<text x="171" y="95.2">rover_sch[1A]</text>
<text x="189.3" y="92.3">M?</text>
<text x="224.3" y="95.2">rover_sch[1A]</text>
<text x="242.6" y="92.3">M?</text>
<text x="141.3" y="108.7">Servo</text>
<text x="189.3" y="108.7">Servo</text>
<text x="242.6" y="108.7">Servo</text>
<text x="31.3" y="117.4">RASPBERRY_PI_PICO_W</text>
<text x="36.4" y="149.2">U?</text>
<text x="66.6" y="145.6">U?</text>
<text x="98.6" y="145.6">U?</text>
<text x="50.2" y="153.8">rover_sch[3B]</text>
<text x="82.2" y="153.8">rover_sch[3B]</text>
<text x="151.9" y="151">U?</text>
<text x="19.9" y="157.4">rover_sch[3A]</text>
<text x="50.2" y="160.9">rover_sch[2B]</text>
<text x="82.2" y="160.9">rover_sch[3B]</text>
<text x="36.4" y="165.5">DHT11</text>
<text x="151.9" y="163.7">Battery</text>
<text x="66.6" y="169.1">HC-SR04</text>
<text x="98.6" y="169.1">HC-SR04</text>
<text x="212.6" y="177.8">Rover the Moon</text>
</g>
</svg>
